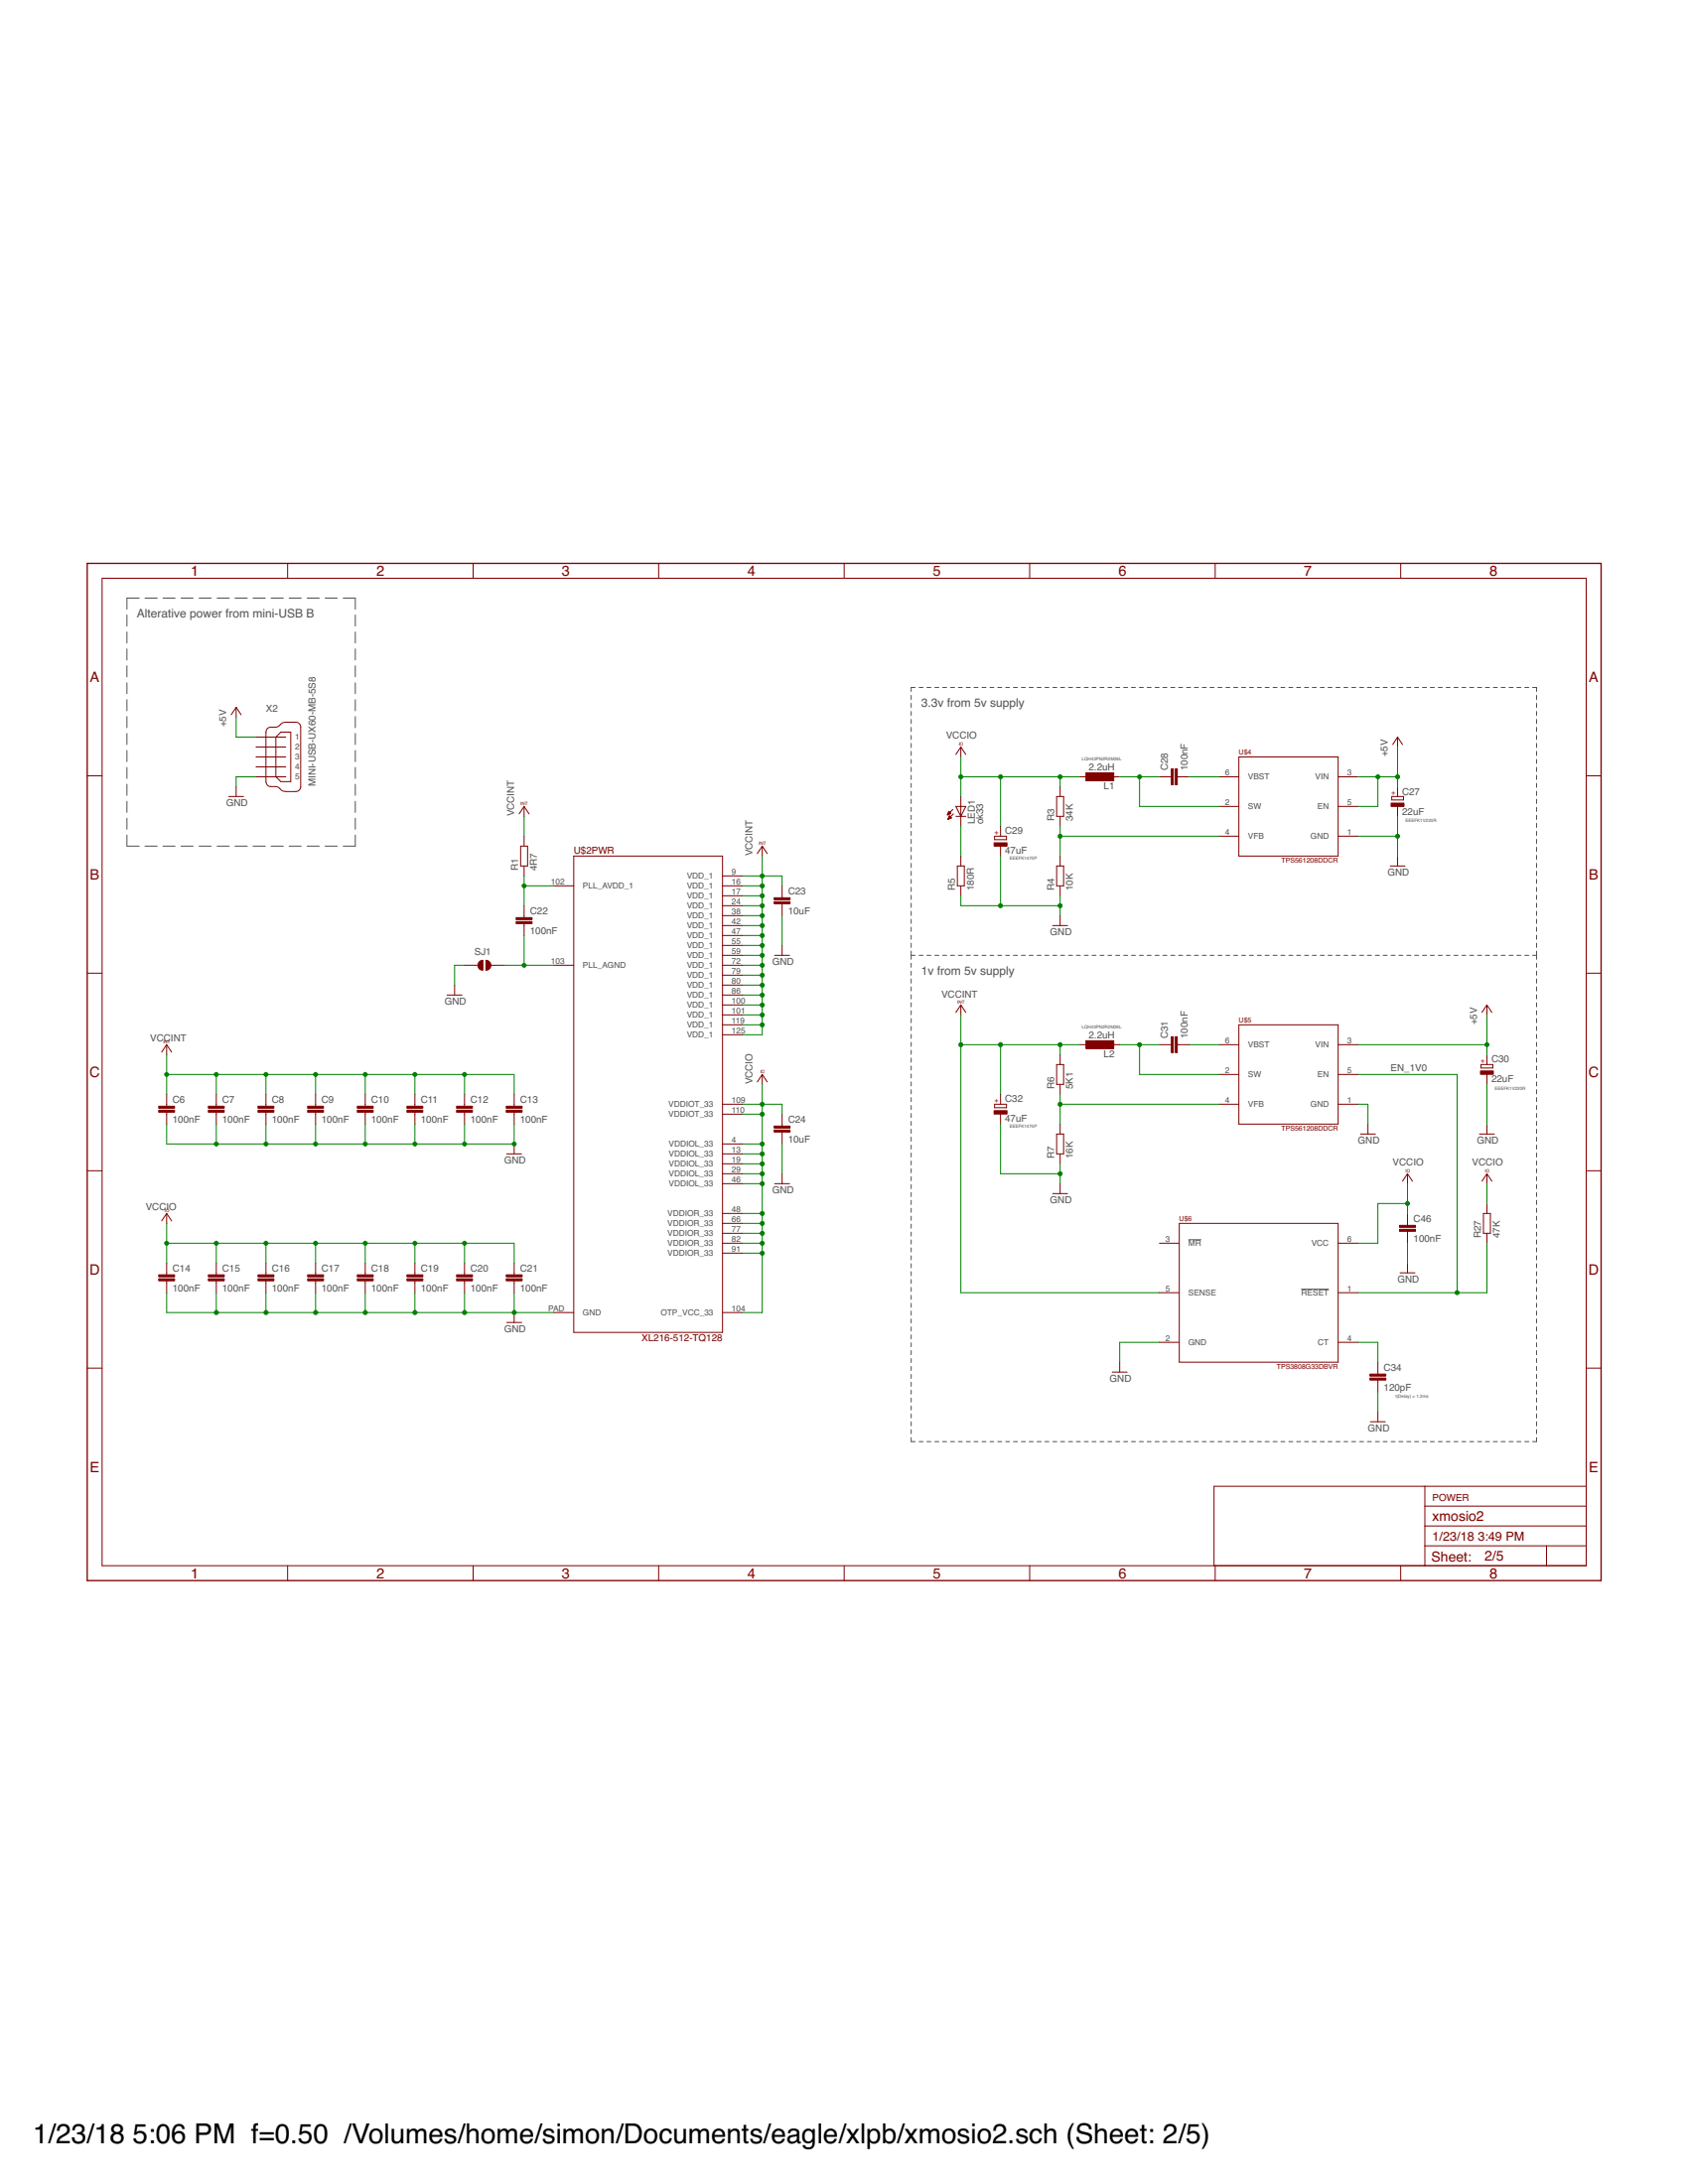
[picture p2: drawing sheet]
<svg xmlns="http://www.w3.org/2000/svg" width="216mm" height="279mm" viewBox="0 0 216 279" stroke-linecap="round" stroke-linejoin="round" font-family="sans-serif">
<g fill="none" stroke="#505050" stroke-width=".13">
<path d="M16.2 78.7v1.4M17.8 76.5h-1.6v1.4M18.5 76.5h1.6M20.8 76.5h1.6M23.2 76.5h1.5M25.5 76.5h1.5M27.8 76.5h1.5M30.1 76.5h1.5M32.4 76.5h1.5M34.7 76.5h1.5M37 76.5h1.5M39.3 76.5h1.5"/>
<path d="M41.6 76.5h1.5M43.9 76.5h1.5v1.4M45.4 78.7v1.4M16.2 80.9v1.4M16.2 83v1.4M16.2 85.2v1.4M16.2 87.4v1.4M16.2 89.5v1.4M16.2 91.7v1.4M16.2 93.8v1.4M16.2 96v1.4M16.2 98.2v1.4"/>
<path d="M45.4 80.9v1.4M45.4 83v1.4M45.4 85.2v1.4M45.4 87.4v1.4M45.4 89.5v1.4M45.4 91.7v1.4M45.4 93.8v1.4M45.4 96v1.4M45.4 98.2v1.4M116.5 89v.5M116.5 90v.5M116.5 91v.5"/>
<path d="M116.5 92v.6M116.5 93v.6M116.5 94.1v.5M116.5 95.1v.5M116.5 96.1v.5M116.5 97.2v.5M116.5 98.2v.5M116.5 99.2v.5M117.1 87.9h-.6v.6M117.6 87.9h.5M118.6 87.9h.5M119.6 87.9h.5"/>
<path d="M120.6 87.9h.5M121.6 87.9h.5M122.6 87.9h.5M123.6 87.9h.5M124.6 87.9h.5M125.6 87.9h.5M126.6 87.9h.5M127.6 87.9h.5M128.6 87.9h.5M129.6 87.9h.5M130.6 87.9h.5M131.6 87.9h.5"/>
<path d="M132.7 87.9h.5M133.6 87.9h.6M134.7 87.9h.5M135.7 87.9h.5M136.7 87.9h.5M137.7 87.9h.5M138.7 87.9h.5M139.7 87.9h.5M140.7 87.9h.5M141.7 87.9h.5M142.7 87.9h.5M143.7 87.9h.5"/>
<path d="M144.7 87.9h.5M145.7 87.9h.5M146.7 87.9h.5M147.7 87.9h.6M148.7 87.9h.5M149.8 87.9h.5M150.7 87.9h.6M151.8 87.9h.5M152.8 87.9h.5M153.8 87.9h.5M154.8 87.9h.5M155.8 87.9h.5"/>
<path d="M156.8 87.9h.5M157.8 87.9h.5M158.8 87.9h.5M159.8 87.9h.5M160.8 87.9h.5M161.8 87.9h.5M162.8 87.9h.5M163.8 87.9h.5M164.8 87.9h.6M165.8 87.9h.5M166.9 87.9h.5M167.9 87.9h.5"/>
<path d="M168.9 87.9h.5M169.9 87.9h.5M170.9 87.9h.5M171.9 87.9h.5M172.9 87.9h.5M173.9 87.9h.5M174.9 87.9h.5M175.9 87.9h.5M176.9 87.9h.5M177.9 87.9h.5M178.9 87.9h.5M179.9 87.9h.5"/>
<path d="M180.9 87.9h.5M181.9 87.9h.6M182.9 87.9h.6M184 87.9h.5M185 87.9h.5M186 87.9h.5M187 87.9h.5M188 87.9h.5M189 87.9h.5M190 87.9h.5M191 87.9h.5M192 87.9h.5"/>
<path d="M193 87.9h.5M194 87.9h.5M195 87.9h.5M196 87.9h.5v.6M196.5 89v.5M196.5 90v.5M196.5 91v.5M196.5 92v.6M196.5 93v.6M196.5 94.1v.5M196.5 95.1v.5M196.5 96.1v.5"/>
<path d="M196.5 97.2v.5M196.5 98.2v.5M196.5 99.2v.5M16.2 106.8v1.4h1.6M16.2 100.3v1.4M16.2 102.5v1.4M16.2 104.7v1.4M18.5 108.2h1.6M20.8 108.2h1.6M23.2 108.2h1.5M25.5 108.2h1.5M27.8 108.2h1.5"/>
<path d="M30.1 108.2h1.5M32.4 108.2h1.5M34.7 108.2h1.5M37 108.2h1.5M39.3 108.2h1.5M41.6 108.2h1.5M45.4 100.3v1.4M45.4 102.5v1.4M45.4 104.7v1.4M45.4 106.8v1.4h-1.5M116.5 100.2v.5M116.5 101.2v.6"/>
<path d="M116.5 102.3v.5M116.5 103.3v.5M116.5 104.3v.5M116.5 105.3v.6M116.5 106.4v.5M116.5 107.4v.5M116.5 108.4v.5M116.5 109.4v.5M116.5 110.4v.6M116.5 111.5v.5M116.5 112.5v.5M116.5 113.5v.5"/>
<path d="M116.5 114.5v.6M116.5 115.5v.6M116.5 116.6v.5M116.5 117.6v.5M116.5 118.6v.5M116.5 119.7v.5M196.5 100.2v.5M196.5 101.2v.6M196.5 102.3v.5M196.5 103.3v.5M196.5 104.3v.5M196.5 105.3v.6"/>
<path d="M196.5 106.4v.5M196.5 107.4v.5M196.5 108.4v.5M196.5 109.4v.5M196.5 110.4v.6M196.5 111.5v.5M196.5 112.5v.5M196.5 113.5v.5M196.5 114.5v.6M196.5 115.5v.6M196.5 116.6v.5M196.5 117.6v.5"/>
<path d="M196.5 118.6v.5M196.5 119.7v.5M116.5 120.7v.5M116.5 121.7v1M116.5 123.2v.5M116.5 124.2v.6M116.5 125.2v.6M116.5 126.3v.5M116.5 127.3v.5M116.5 128.3v.5M116.5 129.3v.5M116.5 130.3v.5"/>
<path d="M116.5 131.3v.5M116.5 132.3v.5M116.5 133.3v.6M116.5 134.4v.5M116.5 135.4v.5M116.5 136.4v.5M116.5 137.4v.5M116.5 138.4v.5M116.5 139.4v.5M116.5 122.2h.6M117.6 122.2h.5M118.6 122.2h.5"/>
<path d="M119.6 122.2h.5M120.6 122.2h.5M121.6 122.2h.5M122.6 122.2h.5M123.6 122.2h.5M124.6 122.2h.5M125.6 122.2h.5M126.6 122.2h.5M127.6 122.2h.5M128.6 122.2h.5M129.6 122.2h.5M130.6 122.2h.5"/>
<path d="M131.6 122.2h.5M132.7 122.2h.5M133.6 122.2h.6M134.7 122.2h.5M135.7 122.2h.5M136.7 122.2h.5M137.7 122.2h.5M138.7 122.2h.5M139.7 122.2h.5M140.7 122.2h.5M141.7 122.2h.5M142.7 122.2h.5"/>
<path d="M143.7 122.2h.5M144.7 122.2h.5M145.7 122.2h.5M146.7 122.2h.5M147.7 122.2h.6M148.7 122.2h.5M149.8 122.2h.5M150.7 122.2h.6M151.8 122.2h.5M152.8 122.2h.5M153.8 122.2h.5M154.8 122.2h.5"/>
<path d="M155.8 122.2h.5M156.8 122.2h.5M157.8 122.2h.5M158.8 122.2h.5M159.8 122.2h.5M160.8 122.2h.5M161.8 122.2h.5M162.8 122.2h.5M163.8 122.2h.5M164.8 122.2h.6M165.8 122.2h.5M166.9 122.2h.5"/>
<path d="M167.9 122.2h.5M168.9 122.2h.5M169.9 122.2h.5M170.9 122.2h.5M171.9 122.2h.5M172.9 122.2h.5M173.9 122.2h.5M174.9 122.2h.5M175.9 122.2h.5M176.9 122.2h.5M177.9 122.2h.5M178.9 122.2h.5"/>
<path d="M179.9 122.2h.5M180.9 122.2h.5M181.9 122.2h.6M182.9 122.2h.6M184 122.2h.5M185 122.2h.5M186 122.2h.5M187 122.2h.5M188 122.2h.5M189 122.2h.5M190 122.2h.5M191 122.2h.5"/>
<path d="M192 122.2h.5M193 122.2h.5M194 122.2h.5M195 122.2h.5M196 122.2h.5M196.5 120.7v.5M196.5 121.7v1M196.5 123.2v.5M196.5 124.2v.6M196.5 125.2v.6M196.5 126.3v.5M196.5 127.3v.5"/>
<path d="M196.5 128.3v.5M196.5 129.3v.5M196.5 130.3v.5M196.5 131.3v.5M196.5 132.3v.5M196.5 133.3v.6M196.5 134.4v.5M196.5 135.4v.5M196.5 136.4v.5M196.5 137.4v.5M196.5 138.4v.5M196.5 139.4v.5"/>
<path d="M116.5 140.4v.5M116.5 141.4v.5M116.5 142.5v.5M116.5 143.5v.5M116.5 144.5v.5M116.5 145.5v.5M116.5 146.5v.5M116.5 147.5v.5M116.5 148.5v.5M116.5 149.5v.5M116.5 150.5v.5M116.5 151.6v.5"/>
<path d="M116.5 152.6v.5M116.5 153.6v.5M116.5 154.6v.5M116.5 155.6v.5M116.5 156.6v.5M116.5 157.6v.5M116.5 158.6v.6M116.5 159.6v.5M152 158.6h1.6M196.5 140.4v.5M196.5 141.4v.5M196.5 142.5v.5"/>
<path d="M196.5 143.5v.5M196.5 144.5v.5M196.5 145.5v.5M196.5 146.5v.5M196.5 147.5v.5M196.5 148.5v.5M196.5 149.5v.5M196.5 150.5v.5M196.5 151.6v.5M196.5 152.6v.5M196.5 153.6v.5M196.5 154.6v.5"/>
<path d="M196.5 155.6v.5M196.5 156.6v.5M196.5 157.6v.5M196.5 158.6v.6M196.5 159.6v.5M116.5 160.7v.5M116.5 161.7v.5M116.5 162.7v.5M116.5 163.7v.5M116.5 164.7v.5M116.5 165.7v.5M116.5 166.7v.5"/>
<path d="M116.5 167.7v.6M116.5 168.7v.5M116.5 169.8v.5M116.5 170.8v.5M116.5 171.8v.5M116.5 172.8v.5M116.5 173.8v.5M116.5 174.8v.5M116.5 175.8v.5M116.5 176.8v.6M116.5 177.8v.6M116.5 178.9v.5"/>
<path d="M116.5 179.9v.5M166.4 164.9h3.6M196.5 160.7v.5M196.5 161.7v.5M196.5 162.7v.5M196.5 163.7v.5M196.5 164.7v.5M196.5 165.7v.5M196.5 166.7v.5M196.5 167.7v.6M196.5 168.7v.5M196.5 169.8v.5"/>
<path d="M196.5 170.8v.5M196.5 171.8v.5M196.5 172.8v.5M196.5 173.8v.5M196.5 174.8v.5M196.5 175.8v.5M196.5 176.8v.6M196.5 177.8v.6M196.5 178.9v.5M196.5 179.9v.5M116.5 180.9v.5M116.5 181.9v.5"/>
<path d="M116.5 182.9v.5M116.5 183.9v.5h.6M117.6 184.4h.5M118.6 184.4h.5M119.6 184.4h.5M120.6 184.4h.5M121.6 184.4h.5M122.6 184.4h.5M123.6 184.4h.5M124.6 184.4h.5M125.6 184.4h.5M126.6 184.4h.5"/>
<path d="M127.6 184.4h.5M128.6 184.4h.5M129.6 184.4h.5M130.6 184.4h.5M131.6 184.4h.5M132.7 184.4h.5M133.6 184.4h.6M134.7 184.4h.5M135.7 184.4h.5M136.7 184.4h.5M137.7 184.4h.5M138.7 184.4h.5"/>
<path d="M139.7 184.4h.5M140.7 184.4h.5M141.7 184.4h.5M142.7 184.4h.5M143.7 184.4h.5M144.7 184.4h.5M145.7 184.4h.5M146.7 184.4h.5M147.7 184.4h.6M148.7 184.4h.5M149.8 184.4h.5M150.7 184.4h.6"/>
<path d="M151.8 184.4h.5M152.8 184.4h.5M153.8 184.4h.5M154.8 184.4h.5M155.8 184.4h.5M156.8 184.4h.5M157.8 184.4h.5M158.8 184.4h.5M159.8 184.4h.5M160.8 184.4h.5M161.8 184.4h.5M162.8 184.4h.5"/>
<path d="M163.8 184.4h.5M164.8 184.4h.6M165.8 184.4h.5M166.9 184.4h.5M167.9 184.4h.5M168.9 184.4h.5M169.9 184.4h.5M170.9 184.4h.5M171.9 184.4h.5M172.9 184.4h.5M173.9 184.4h.5M174.9 184.4h.5"/>
<path d="M175.9 184.4h.5M176.9 184.4h.5M177.9 184.4h.5M178.9 184.4h.5M179.9 184.4h.5M180.9 184.4h.5M181.9 184.4h.6M182.9 184.4h.6M184 184.4h.5M185 184.4h.5M186 184.4h.5M187 184.4h.5"/>
<path d="M188 184.4h.5M189 184.4h.5M190 184.4h.5M191 184.4h.5M192 184.4h.5M193 184.4h.5M194 184.4h.5M195 184.4h.5M196.5 180.9v.5M196.5 181.9v.5M196.5 182.9v.5M196.5 183.9v.5h-.5"/>
</g>
<g fill="none" stroke="#800000" stroke-width=".13">
<path d="M13.1 74h189.8v126.3h-189.8zM36.8 72.1v1.9M60.5 72.1v1.9M84.2 72.1v1.9M108 72.1v1.9M131.7 72.1v1.9M155.4 72.1v1.9M179.2 72.1v1.9M11.2 99.3h1.9M30.2 90.5v1.3M30.2 90.5l.6 .9M30.2 90.5l-.6 .9"/>
<path d="M32.7 99.4h3.9M32.7 96.8h3.9M32.7 94.3h3.9M32.7 95.6h3.9M32.7 98.1h3.9M34.3 93.1l.3-.1a1.42 1.42 0 0 0 1.5-.5l1.7-.1a.6 .6 0 0 1 .7 .6v7.6a.63 .63 0 0 1-.7 .7h-1.2a1.78 1.78 0 0 1-1.1-.6l-.9-.1a.6 .6 0 0 1-.6-.6v-6.3zM35.9 93.7h1.3v6.3h-1.3l-.6-.6v-5.1zM122.9 95.6v1.2M122.9 95.6l.6 .9M122.9 95.6l-.6 .9M138.1 99.4h1.3M141.9 99.4h1.3"/>
<path d="M148.3 99.4h1.5M150.6 99.4h1.5M155.9 99.4h2.6M158.5 96.8h12.7v12.7h-12.7zM171.2 99.4h2.5M178.8 94.3v1.3M178.8 94.3l.6 .9M178.8 94.3l-.7 .9M202.9 99.3h1.9M29.3 101.9h1.9M30.2 100.6v1.3M66.6 108.2h.9v2.6h-.9z"/>
<path d="M67 103.2v1.2M67 107v1.2M67 110.8v1.3M67 115.9v1.5M67 118.2v1.5M67 103.2l.7 .9M67 103.2l-.6 .9M70.8 113.3h2.6M73.4 109.5h19v61h-19zM92.4 112.1h2.6M92.4 113.3h2.6M92.4 114.6h2.6"/>
<path d="M92.4 115.9h2.6M92.4 117.1h2.6M92.4 118.4h2.6M92.4 119.7h2.6M97.5 108.2v1.3M97.5 108.2l.6 1M97.5 108.2l-.6 1M100 113.3v1.6M100 115.6v1.5M121.2 104.2h.1M121.2 104.1h.3M121.2 104.1h.4"/>
<path d="M121.3 104.1h.3M121.3 104.8h.1M121.3 104h.3M121.3 104.7h.2M121.3 104h.2M121.3 104.7h.3M121.3 103.9h.2M121.3 104.6h.4M121.3 103.9h.1M121.3 104.6h.3M121.4 103.8l.2 .3-.4 .1zM121.4 103.8h.1"/>
<path d="M121.4 104.5h.2M121.4 104.5h.1M121.4 104.4h.1M121.7 104.6l-.3-.2-.2 .4M121.7 104.6l-.5 .2M121.9 103.5l-.7 .7M121.9 104.1l-.7 .7M122.3 103.2h1.2l-.6 1.2zM122.3 104.4h1.2M122.4 110.8h.9v2.5h-.9zM122.9 101.9v3.8M122.9 109.5v1.3"/>
<path d="M122.9 113.3v1.3M127.2 107h1.5v.4h-1.5zM128 105.7v1.3M128 108.2v1.3M134.6 118.4h1.9M135.1 110.8h.9v2.5h-.9zM135.1 101.9h.9v2.5h-.9zM135.6 100.6v1.3M135.6 104.4v1.3M135.6 109.5v1.3M135.6 113.3v1.3M135.6 117.1v1.3"/>
<path d="M155.9 107h2.6M155.9 103.2h2.6M171.2 107h2.5M171.2 103.2h2.5M177.8 110.8h1.9M178 101.9h1.5v.4h-1.5zM178.8 100.6v1.3M178.8 103.2v1.2M178.8 109.5v1.3M11.2 124.5h1.9M21.3 133.6l.6 1M21.3 133.6l-.6 1"/>
<path d="M21.3 133.6v1.3M21.3 140v1.5M27.7 140v1.5M34 140v1.5M40.4 140v1.5M46.7 140v1.5M53.1 140v1.5M57.2 127.3h1.9M58.1 126v1.3M59.4 123.5h1.7M59.4 140v1.5M62.8 123.5h1.7"/>
<path d="M65.8 140v1.5M70.8 123.5h2.6M92.4 120.9h2.6M92.4 122.2h2.6M92.4 123.5h2.6M92.4 124.8h2.6M92.4 126h2.6M92.4 127.3h2.6M92.4 128.6h2.6M92.4 129.8h2.6M92.4 131.1h2.6M92.4 132.4h2.6"/>
<path d="M97.5 137.5l.6 .9M97.5 137.5l-.6 .9M97.5 137.5v1.2M99.1 122.2h1.9M100 120.9v1.3M122.9 128.6v1.2M122.9 128.6l.6 .9M122.9 128.6l-.6 .9M128 140v1.3M135.1 136.2h.9v2.5h-.9zM135.6 134.9v1.3M135.6 138.7v1.3"/>
<path d="M138.1 133.6h1.3M141.9 133.6h1.3M148.3 133.6h1.5M150.6 133.6h1.5M155.9 137.5h2.6M155.9 133.6h2.6M158.5 131.1h12.7v12.7h-12.7zM171.2 137.5h2.5M171.2 133.6h2.5M189.4 136.2h1.5v.4h-1.5zM190.2 128.6v1.2M190.2 134.9v1.3"/>
<path d="M190.2 137.5v1.2M190.2 128.6l.6 .9M190.2 128.6l-.7 .9M202.9 124.5h1.9M11.2 149.8h1.9M21.3 142.3v1.5M21.3 155.2v1.3M21.3 155.2l.6 1M21.3 155.2l-.6 1M27.7 142.3v1.5M34 142.3v1.5M40.4 142.3v1.5"/>
<path d="M46.7 142.3v1.5M53.1 142.3v1.5M59.4 142.3v1.5M64.8 147.6h1.9M65.8 142.3v1.5M65.8 146.3v1.3M92.4 147.6h2.6M92.4 146.3h2.6M92.4 148.9h2.6M92.4 150.2h2.6M92.4 151.4h2.6M92.4 155.2h2.6"/>
<path d="M92.4 156.5h2.6M92.4 157.8h2.6M92.4 159h2.6M92.4 141.3h2.6M92.4 142.5h2.6M99.1 151.4h1.9M100 142.5v1.6M100 144.8v1.5M100 150.2v1.2M127.2 141.3h1.5v.4h-1.5zM128 142.5v1.3M134.6 152.7h1.9"/>
<path d="M135.1 145.1h.9v2.5h-.9zM135.6 143.8v1.3M135.6 147.6v1.3M135.6 151.4v1.3M148.3 159h2.5M150.8 156.5h20.4v17.8h-20.4zM155.9 141.3h2.6M171.2 159h2.5M171.2 141.3h2.5M174 145.1h1.9M175 143.8v1.3M180 150.2v1.2"/>
<path d="M180 155.2v1.6M180 157.5v1.5M180 150.2l.7 .9M180 150.2l-.6 .9M189.2 145.1h1.9M189.7 155.2h.9v2.6h-.9zM190.2 143.8v1.3M190.2 150.2v1.2M190.2 154v1.2M190.2 157.8v1.2M190.2 150.2l.6 .9M190.2 150.2l-.7 .9"/>
<path d="M202.9 149.8h1.9M11.2 175h1.9M21.3 161.6v1.5M21.3 163.9v1.5M27.7 161.6v1.5M27.7 163.9v1.5M34 161.6v1.5M34 163.9v1.5M40.4 161.6v1.5M40.4 163.9v1.5M46.7 161.6v1.5M46.7 163.9v1.5"/>
<path d="M53.1 161.6v1.5M53.1 163.9v1.5M59.4 161.6v1.5M59.4 163.9v1.5M64.8 169.2h1.9M65.8 161.6v1.5M65.8 163.9v1.5M65.8 167.9v1.3M70.8 167.9h2.6M92.4 160.3h2.6M92.4 167.9h2.6M142.3 175.5h1.9"/>
<path d="M143.2 174.3v1.2M148.3 165.4h2.5M148.3 171.7h2.5M171.2 165.4h2.5M171.2 171.7h2.5M176.2 174.3v1.5M176.2 176.6v1.5M179.1 162.8h1.9M180 161.6v1.2M202.9 175h1.9M175.3 181.9h1.9M176.2 180.6v1.3"/>
<path d="M182.2 197.8h20.7M182.2 190.1v10.2M182.2 195.2h20.7M182.2 192.7h20.7M197.8 197.8v2.5M202.9 190.1h-47.6v10.2M36.8 200.3v1.9M60.5 200.3v1.9M84.2 200.3v1.9M108 200.3v1.9M131.7 200.3v1.9M155.4 200.3v1.9"/>
<path d="M179.2 200.3v1.9"/>
</g>
<g fill="#800000" stroke="#800000" stroke-width=".13">
<path d="M20.3 142h2v.3h-2z"/>
<path d="M20.3 141.5h2v.3h-2z"/>
<path d="M26.6 142h2.1v.3h-2.1z"/>
<path d="M26.6 141.5h2.1v.3h-2.1z"/>
<path d="M33 142h2v.3h-2z"/>
<path d="M33 141.5h2v.3h-2z"/>
<path d="M39.3 142h2.1v.3h-2.1z"/>
<path d="M39.3 141.5h2.1v.3h-2.1z"/>
<path d="M45.7 142h2v.3h-2z"/>
<path d="M45.7 141.5h2v.3h-2z"/>
<path d="M52 142h2.1v.3h-2.1z"/>
<path d="M52 141.5h2.1v.3h-2.1z"/>
<path d="M58.4 142h2v.3h-2z"/>
<path d="M58.4 141.5h2v.3h-2z"/>
<path d="M64.7 142h2.1v.3h-2.1z"/>
<path d="M64.7 141.5h2.1v.3h-2.1z"/>
<path d="M20.3 163.6h2v.3h-2z"/>
<path d="M20.3 163.1h2v.2h-2z"/>
<path d="M26.6 163.6h2.1v.3h-2.1z"/>
<path d="M26.6 163.1h2.1v.2h-2.1z"/>
<path d="M33 163.6h2v.3h-2z"/>
<path d="M33 163.1h2v.2h-2z"/>
<path d="M39.3 163.6h2.1v.3h-2.1z"/>
<path d="M39.3 163.1h2.1v.2h-2.1z"/>
<path d="M45.7 163.6h2v.3h-2z"/>
<path d="M45.7 163.1h2v.2h-2z"/>
<path d="M52 163.6h2.1v.3h-2.1z"/>
<path d="M52 163.1h2.1v.2h-2.1z"/>
<path d="M58.4 163.6h2v.3h-2z"/>
<path d="M58.4 163.1h2v.2h-2z"/>
<path d="M64.7 163.6h2.1v.3h-2.1z"/>
<path d="M64.7 163.1h2.1v.2h-2.1z"/>
<path d="M66 117.9h2.1v.3h-2.1z"/>
<path d="M66 117.4h2.1v.2h-2.1z"/>
<path d="M99 115.4h2v.2h-2z"/>
<path d="M99 114.9h2v.2h-2z"/>
<path d="M99 144.6h2v.2h-2z"/>
<path d="M99 144.1h2v.2h-2z"/>
<path d="M177.9 102.7h1.7v.5h-1.7z"/>
<path d="M138.9 98.9h3.6v1h-3.6z"/>
<path d="M150.3 98.4h.3v2h-.3z"/>
<path d="M149.8 98.4h.3v2h-.3z"/>
<path d="M127.1 107.8h1.7v.4h-1.7z"/>
<path d="M189.4 137h1.6v.4h-1.6z"/>
<path d="M138.9 133.1h3.6v1.1h-3.6z"/>
<path d="M150.3 132.6h.3v2.1h-.3z"/>
<path d="M149.8 132.6h.3v2.1h-.3z"/>
<path d="M127.1 142.1h1.7v.4h-1.7z"/>
<path d="M175.2 176.3h2v.3h-2z"/>
<path d="M175.2 175.8h2v.2h-2z"/>
<path d="M179 157.3h2v.2h-2z"/>
<path d="M179 156.8h2v.2h-2z"/>
</g>
<g fill="#800000" stroke="#800000" stroke-width=".13">
<path d="M62.1 122.9a.64 .64 0 0 1 .7 .6 .64 .64 0 0 1-.7 .6z" fill-rule="evenodd"/>
<path d="M61.3 123l.5-.1v1.2a.64 .64 0 0 1-.6-.4 .64 .64 0 0 1 .1-.7z" fill-rule="evenodd"/>
</g>
<path d="M11.2 72.1h193.6v130.1h-193.6z" fill="none" stroke="#800000" stroke-width=".17"/>
<g fill="none" stroke="#008000" stroke-width=".13">
<path d="M30.2 91.8v2.5h2.5M32.7 99.4h-2.5v1.2M122.9 96.8v5.1M122.9 99.4h15.2M128 99.4v6.3M135.6 99.4v1.2M143.2 99.4h5.1M145.8 99.4v3.8h10.1M152.1 99.4h3.8M173.7 99.4h5.1M176.2 99.4v3.8h-2.5M178.8 95.6v5"/>
<path d="M67 104.4v2.6M67 112.1v3.8M67 119.7v3.8M67 113.3h3.8M95 112.1h5v1.2M95 115.9h2.5M95 113.3h2.5M95 114.6h2.5M95 117.1h2.5M95 118.4h2.5M95 119.7h2.5M97.5 109.5v22.9h-2.5"/>
<path d="M100 117.1v3.8M122.9 114.6v1.3h12.7M122.9 105.7v3.8M128 109.5v6.4M135.6 107h20.3M135.6 105.7v3.8M135.6 114.6v2.5M173.7 107h5.1M178.8 104.4v5.1M21.3 137.5h44.5v2.5M21.3 134.9v5.1M27.7 137.5v2.5"/>
<path d="M34 137.5v2.5M40.4 137.5v2.5M46.7 137.5v2.5M53.1 137.5v2.5M59.4 137.5v2.5M59.4 123.5h-1.3v2.5M64.5 123.5h6.3M95 123.5h2.5M95 120.9h2.5M95 122.2h2.5M95 124.8h2.5M95 126h2.5"/>
<path d="M95 127.3h2.5M95 128.6h2.5M95 129.8h2.5M95 131.1h2.5M97.5 138.7v29.2h-2.5M122.9 129.8v35.6h25.4M122.9 133.6h15.2M128 133.6v6.4M135.6 133.6v1.3M135.6 140v3.8M143.2 133.6h5.1M145.8 133.6v3.9h10.1"/>
<path d="M152.1 133.6h3.8M173.7 137.5h12.7v27.9M173.7 133.6h16.5M190.2 129.8v5.1M190.2 138.7v5.1M21.3 143.8v2.5h44.5v-2.5M21.3 159h44.5v2.6M21.3 156.5v5.1M27.7 143.8v2.5M27.7 159v2.6M34 143.8v2.5M34 159v2.6"/>
<path d="M40.4 143.8v2.5M40.4 159v2.6M46.7 143.8v2.5M46.7 159v2.6M53.1 143.8v2.5M53.1 159v2.6M59.4 143.8v2.5M59.4 159v2.6M95 146.3h2.5M95 141.3h5v1.2M95 150.2h2.5M95 159h2.5"/>
<path d="M95 142.5h2.5M95 147.6h2.5M95 148.9h2.5M95 151.4h2.5M95 155.2h2.5M95 156.5h2.5M95 157.8h2.5M100 146.3v3.9M128 143.8v6.4h7.6M135.6 148.9v2.5M135.6 141.3h20.3M173.7 141.3h1.3v2.5"/>
<path d="M180 154h-3.8v5h-2.5M180 151.4v3.8M180 159v2.6M190.2 151.4v2.6M190.2 159v6.4h-16.5M21.3 165.4v2.5h49.5M27.7 165.4v2.5M34 165.4v2.5M40.4 165.4v2.5M46.7 165.4v2.5M53.1 165.4v2.5M59.4 165.4v2.5"/>
<path d="M65.8 165.4v2.5M95 160.3h2.5M148.3 171.7h-5.1v2.6M173.7 171.7h2.5v2.6M176.2 178.1v2.5"/>
</g>
<g fill="#008000" stroke="#008000" stroke-width=".13">
<circle cx="59.4" cy="146.3" r=".25"/>
<circle cx="53.1" cy="146.3" r=".25"/>
<circle cx="46.7" cy="146.3" r=".25"/>
<circle cx="40.4" cy="146.3" r=".25"/>
<circle cx="34" cy="146.3" r=".25"/>
<circle cx="27.7" cy="146.3" r=".25"/>
<circle cx="65.8" cy="146.3" r=".25"/>
<circle cx="59.4" cy="167.9" r=".25"/>
<circle cx="53.1" cy="167.9" r=".25"/>
<circle cx="46.7" cy="167.9" r=".25"/>
<circle cx="40.4" cy="167.9" r=".25"/>
<circle cx="34" cy="167.9" r=".25"/>
<circle cx="27.7" cy="167.9" r=".25"/>
<circle cx="65.8" cy="167.9" r=".25"/>
<circle cx="178.8" cy="107" r=".25"/>
<circle cx="135.6" cy="115.9" r=".25"/>
<circle cx="128" cy="115.9" r=".25"/>
<circle cx="135.6" cy="150.2" r=".25"/>
<circle cx="59.4" cy="137.5" r=".25"/>
<circle cx="53.1" cy="137.5" r=".25"/>
<circle cx="46.7" cy="137.5" r=".25"/>
<circle cx="40.4" cy="137.5" r=".25"/>
<circle cx="34" cy="137.5" r=".25"/>
<circle cx="27.7" cy="137.5" r=".25"/>
<circle cx="21.3" cy="137.5" r=".25"/>
<circle cx="97.5" cy="112.1" r=".25"/>
<circle cx="97.5" cy="113.3" r=".25"/>
<circle cx="97.5" cy="114.6" r=".25"/>
<circle cx="97.5" cy="115.9" r=".25"/>
<circle cx="97.5" cy="117.1" r=".25"/>
<circle cx="97.5" cy="118.4" r=".25"/>
<circle cx="97.5" cy="119.7" r=".25"/>
<circle cx="97.5" cy="120.9" r=".25"/>
<circle cx="97.5" cy="122.2" r=".25"/>
<circle cx="97.5" cy="123.5" r=".25"/>
<circle cx="97.5" cy="124.8" r=".25"/>
<circle cx="97.5" cy="126" r=".25"/>
<circle cx="97.5" cy="127.3" r=".25"/>
<circle cx="97.5" cy="128.6" r=".25"/>
<circle cx="97.5" cy="129.8" r=".25"/>
<circle cx="97.5" cy="131.1" r=".25"/>
<circle cx="135.6" cy="133.6" r=".25"/>
<circle cx="128" cy="133.6" r=".25"/>
<circle cx="122.9" cy="133.6" r=".25"/>
<circle cx="59.4" cy="159" r=".25"/>
<circle cx="53.1" cy="159" r=".25"/>
<circle cx="46.7" cy="159" r=".25"/>
<circle cx="40.4" cy="159" r=".25"/>
<circle cx="34" cy="159" r=".25"/>
<circle cx="27.7" cy="159" r=".25"/>
<circle cx="21.3" cy="159" r=".25"/>
<circle cx="97.5" cy="141.3" r=".25"/>
<circle cx="97.5" cy="142.5" r=".25"/>
<circle cx="97.5" cy="146.3" r=".25"/>
<circle cx="97.5" cy="147.6" r=".25"/>
<circle cx="97.5" cy="148.9" r=".25"/>
<circle cx="97.5" cy="150.2" r=".25"/>
<circle cx="97.5" cy="151.4" r=".25"/>
<circle cx="97.5" cy="155.2" r=".25"/>
<circle cx="97.5" cy="156.5" r=".25"/>
<circle cx="97.5" cy="157.8" r=".25"/>
<circle cx="97.5" cy="159" r=".25"/>
<circle cx="97.5" cy="160.3" r=".25"/>
<circle cx="135.6" cy="99.4" r=".25"/>
<circle cx="128" cy="99.4" r=".25"/>
<circle cx="122.9" cy="99.4" r=".25"/>
<circle cx="180" cy="154" r=".25"/>
<circle cx="67" cy="113.3" r=".25"/>
<circle cx="67" cy="123.5" r=".25"/>
<circle cx="176.2" cy="99.4" r=".25"/>
<circle cx="178.8" cy="99.4" r=".25"/>
<circle cx="190.2" cy="133.6" r=".25"/>
<circle cx="145.8" cy="99.4" r=".25"/>
<circle cx="135.6" cy="107" r=".25"/>
<circle cx="145.8" cy="133.6" r=".25"/>
<circle cx="135.6" cy="141.3" r=".25"/>
<circle cx="186.4" cy="165.4" r=".25"/>
</g>
<g font-size="3.5">
<text x="4.2" y="274.2">1/23/18</text>
<text x="17" y="274.2">5:06 PM f=0.50 /Volumes/home/simon/Documents/eagle/xlpb/xmosio2.sch (Sheet: 2/5)</text>
</g>
<g font-size="1.8" fill="#800000">
<text x="24.4" y="73.7">1</text>
<text x="48.1" y="73.7">2</text>
<text x="71.9" y="73.7">3</text>
<text x="95.6" y="73.7">4</text>
<text x="119.3" y="73.7">5</text>
<text x="143.1" y="73.7">6</text>
<text x="166.8" y="73.7">7</text>
<text x="190.5" y="73.7">8</text>
<text x="11.5" y="87.3">A</text>
<text x="203.2" y="87.3">A</text>
<text x="11.5" y="112.5">B</text>
<text x="203.2" y="112.5">B</text>
<text x="11.5" y="137.8">C</text>
<text x="203.2" y="137.8">C</text>
<text x="11.5" y="163.1">D</text>
<text x="203.2" y="163.1">D</text>
<text x="11.5" y="188.3">E</text>
<text x="203.2" y="188.3">E</text>
<text x="183.2" y="194.6">xmosio2</text>
<text x="24.4" y="201.9">1</text>
<text x="48.1" y="201.9">2</text>
<text x="71.9" y="201.9">3</text>
<text x="95.6" y="201.9">4</text>
<text x="119.3" y="201.9">5</text>
<text x="143.1" y="201.9">6</text>
<text x="166.8" y="201.9">7</text>
<text x="183.1" y="199.7">Sheet:</text>
<text x="189.9" y="199.7">2/5</text>
<text x="190.5" y="201.9">8</text>
</g>
<g font-size="1.6" fill="#800000">
<text x="183.2" y="197.1">1/23/18</text>
<text x="189" y="197.1">3:49 PM</text>
</g>
<g font-size="1.5" fill="#505050">
<text x="17.5" y="79.1">Alterative power from mini-USB B</text>
<text x="117.8" y="90.5">3.3v from 5v supply</text>
<text x="117.8" y="124.8">1v from 5v supply</text>
</g>
<g font-size="1.2" fill="#505050">
<text x="28.9" y="93" transform="rotate(-90 28.9 93)">+5V</text>
<text x="34" y="91.1">X2</text>
<text x="121" y="94.5">VCCIO</text>
<text x="40.4" y="100.6" transform="rotate(-90 40.4 100.6)">MINI-USB-UX60-MB-5S8</text>
<text x="139.3" y="98.6">2.2uH</text>
<text x="141.2" y="101">L1</text>
<text x="149.4" y="98.6" transform="rotate(-90 149.4 98.6)">C28</text>
<text x="151.9" y="98.6" transform="rotate(-90 151.9 98.6)">100nF</text>
<text x="177.5" y="96.8" transform="rotate(-90 177.5 96.8)">+5V</text>
<text x="179.3" y="101.7">C27</text>
<text x="28.9" y="103.2">GND</text>
<text x="65.8" y="104.4" transform="rotate(-90 65.8 104.4)">VCCINT</text>
<text x="124.7" y="105.5" transform="rotate(-90 124.7 105.5)">LED1</text>
<text x="125.8" y="105.5" transform="rotate(-90 125.8 105.5)">ok33</text>
<text x="128.5" y="106.7">C29</text>
<text x="134.8" y="105.1" transform="rotate(-90 134.8 105.1)">R3</text>
<text x="137.2" y="105.1" transform="rotate(-90 137.2 105.1)">34K</text>
<text x="179.3" y="104.2">22uF</text>
<text x="66.3" y="111.4" transform="rotate(-90 66.3 111.4)">R1</text>
<text x="68.7" y="111.4" transform="rotate(-90 68.7 111.4)">4R7</text>
<text x="96.2" y="109.5" transform="rotate(-90 96.2 109.5)">VCCINT</text>
<text x="122.1" y="114" transform="rotate(-90 122.1 114)">R5</text>
<text x="124.5" y="114" transform="rotate(-90 124.5 114)">180R</text>
<text x="128.5" y="109.3">47uF</text>
<text x="134.8" y="114" transform="rotate(-90 134.8 114)">R4</text>
<text x="137.2" y="114" transform="rotate(-90 137.2 114)">10K</text>
<text x="177.5" y="112.1">GND</text>
<text x="67.8" y="119.5">100nF</text>
<text x="67.8" y="117">C22</text>
<text x="100.8" y="117">10uF</text>
<text x="100.8" y="114.4">C23</text>
<text x="134.3" y="119.7">GND</text>
<text x="60.7" y="122.2">SJ1</text>
<text x="98.8" y="123.5">GND</text>
<text x="56.9" y="128.6">GND</text>
<text x="120.4" y="127.7">VCCINT</text>
<text x="188.9" y="131.1" transform="rotate(-90 188.9 131.1)">+5V</text>
<text x="19.2" y="133.3">VCCINT</text>
<text x="139.3" y="132.9">2.2uH</text>
<text x="141.2" y="135.3">L2</text>
<text x="149.4" y="132.9" transform="rotate(-90 149.4 132.9)">C31</text>
<text x="151.9" y="132.9" transform="rotate(-90 151.9 132.9)">100nF</text>
<text x="177.9" y="137.1">EN_1V0</text>
<text x="190.8" y="135.9">C30</text>
<text x="22.1" y="143.6">100nF</text>
<text x="22.1" y="141.1">C6</text>
<text x="28.4" y="143.6">100nF</text>
<text x="28.4" y="141.1">C7</text>
<text x="34.8" y="143.6">100nF</text>
<text x="34.8" y="141.1">C8</text>
<text x="41.1" y="143.6">100nF</text>
<text x="41.1" y="141.1">C9</text>
<text x="47.5" y="143.6">100nF</text>
<text x="47.5" y="141.1">C10</text>
<text x="53.8" y="143.6">100nF</text>
<text x="53.8" y="141.1">C11</text>
<text x="60.2" y="143.6">100nF</text>
<text x="60.2" y="141.1">C12</text>
<text x="66.5" y="143.6">100nF</text>
<text x="66.5" y="141.1">C13</text>
<text x="96.2" y="138.7" transform="rotate(-90 96.2 138.7)">VCCIO</text>
<text x="100.8" y="143.6">C24</text>
<text x="128.5" y="143.6">47uF</text>
<text x="128.5" y="141">C32</text>
<text x="134.8" y="139.4" transform="rotate(-90 134.8 139.4)">R6</text>
<text x="137.2" y="139.4" transform="rotate(-90 137.2 139.4)">5K1</text>
<text x="190.8" y="138.5">22uF</text>
<text x="64.5" y="148.9">GND</text>
<text x="100.8" y="146.2">10uF</text>
<text x="134.8" y="148.2" transform="rotate(-90 134.8 148.2)">R7</text>
<text x="137.2" y="148.2" transform="rotate(-90 137.2 148.2)">16K</text>
<text x="173.7" y="146.3">GND</text>
<text x="178.1" y="149.1">VCCIO</text>
<text x="188.3" y="149.1">VCCIO</text>
<text x="188.9" y="146.3">GND</text>
<text x="18.6" y="154.8">VCCIO</text>
<text x="98.8" y="152.7">GND</text>
<text x="134.3" y="154">GND</text>
<text x="180.8" y="158.8">100nF</text>
<text x="180.8" y="156.3">C46</text>
<text x="189.4" y="158.4" transform="rotate(-90 189.4 158.4)">R27</text>
<text x="191.8" y="158.4" transform="rotate(-90 191.8 158.4)">47K</text>
<text x="22.1" y="165.2">100nF</text>
<text x="22.1" y="162.7">C14</text>
<text x="28.4" y="165.2">100nF</text>
<text x="28.4" y="162.7">C15</text>
<text x="34.8" y="165.2">100nF</text>
<text x="34.8" y="162.7">C16</text>
<text x="41.1" y="165.2">100nF</text>
<text x="41.1" y="162.7">C17</text>
<text x="47.5" y="165.2">100nF</text>
<text x="47.5" y="162.7">C18</text>
<text x="53.8" y="165.2">100nF</text>
<text x="53.8" y="162.7">C19</text>
<text x="60.2" y="165.2">100nF</text>
<text x="60.2" y="162.7">C20</text>
<text x="66.5" y="165.2">100nF</text>
<text x="66.5" y="162.7">C21</text>
<text x="178.8" y="164.1">GND</text>
<text x="64.5" y="170.5">GND</text>
<text x="141.9" y="176.8">GND</text>
<text x="177" y="177.9">120pF</text>
<text x="177" y="175.4">C34</text>
<text x="175" y="183.2">GND</text>
</g>
<g font-size="1.2" fill="#800000">
<text x="73.4" y="109.3">U$2PWR</text>
<text x="82.1" y="171.6">XL216-512-TQ128</text>
<text x="183.2" y="192">POWER</text>
</g>
<g font-size="1.1" fill="#505050">
<text x="37.7" y="94.7">1</text>
<text x="37.7" y="95.9">2</text>
<text x="37.7" y="97.2">3</text>
<text x="37.7" y="98.5">4</text>
<text x="37.7" y="99.7">5</text>
<text x="156.7" y="99.2">6</text>
<text x="159.6" y="99.7">VBST</text>
<text x="168.2" y="99.7">VIN</text>
<text x="172.3" y="99.2">3</text>
<text x="156.7" y="103">2</text>
<text x="156.7" y="106.8">4</text>
<text x="159.6" y="103.6">SW</text>
<text x="159.6" y="107.4">VFB</text>
<text x="167.6" y="107.4">GND</text>
<text x="168.5" y="103.6">EN</text>
<text x="172.3" y="106.8">1</text>
<text x="172.3" y="103">5</text>
<text x="70.5" y="113.2">102</text>
<text x="74.5" y="113.7">PLL_AVDD_1</text>
<text x="87.8" y="112.4">VDD_1</text>
<text x="87.8" y="113.7">VDD_1</text>
<text x="93.6" y="111.9">9</text>
<text x="93.6" y="113.2">16</text>
<text x="87.8" y="115">VDD_1</text>
<text x="87.8" y="116.3">VDD_1</text>
<text x="87.8" y="117.5">VDD_1</text>
<text x="87.8" y="118.8">VDD_1</text>
<text x="93.6" y="114.4">17</text>
<text x="93.6" y="115.7">24</text>
<text x="93.6" y="117">38</text>
<text x="93.6" y="118.2">42</text>
<text x="93.6" y="119.5">47</text>
<text x="70.5" y="123.3">103</text>
<text x="74.5" y="123.9">PLL_AGND</text>
<text x="87.8" y="120.1">VDD_1</text>
<text x="87.8" y="121.3">VDD_1</text>
<text x="87.8" y="122.6">VDD_1</text>
<text x="87.8" y="123.9">VDD_1</text>
<text x="87.8" y="125.1">VDD_1</text>
<text x="93.6" y="120.8">55</text>
<text x="93.6" y="122">59</text>
<text x="93.6" y="123.3">72</text>
<text x="93.6" y="124.6">79</text>
<text x="93.6" y="125.9">80</text>
<text x="87.8" y="126.4">VDD_1</text>
<text x="87.8" y="127.7">VDD_1</text>
<text x="87.8" y="128.9">VDD_1</text>
<text x="87.8" y="130.2">VDD_1</text>
<text x="87.8" y="131.5">VDD_1</text>
<text x="93.6" y="127.1">86</text>
<text x="93.6" y="128.4">100</text>
<text x="93.6" y="129.7">101</text>
<text x="93.6" y="130.9">119</text>
<text x="87.8" y="132.8">VDD_1</text>
<text x="93.6" y="132.2">125</text>
<text x="156.7" y="137.3">2</text>
<text x="156.7" y="133.5">6</text>
<text x="159.6" y="137.8">SW</text>
<text x="159.6" y="134">VBST</text>
<text x="168.2" y="134">VIN</text>
<text x="168.5" y="137.8">EN</text>
<text x="172.3" y="133.5">3</text>
<text x="172.3" y="137.3">5</text>
<text x="85.5" y="141.6">VDDIOT_33</text>
<text x="85.5" y="142.9">VDDIOT_33</text>
<text x="93.6" y="141.1">109</text>
<text x="93.6" y="142.4">110</text>
<text x="156.7" y="141.1">4</text>
<text x="159.6" y="141.6">VFB</text>
<text x="167.6" y="141.6">GND</text>
<text x="172.3" y="141.1">1</text>
<text x="85.5" y="146.7">VDDIOL_33</text>
<text x="85.5" y="148">VDDIOL_33</text>
<text x="85.5" y="149.3">VDDIOL_33</text>
<text x="93.6" y="146.2">4</text>
<text x="93.6" y="147.4">13</text>
<text x="93.6" y="148.7">19</text>
<text x="93.6" y="150">29</text>
<text x="85.4" y="155.6">VDDIOR_33</text>
<text x="85.5" y="150.5">VDDIOL_33</text>
<text x="85.5" y="151.8">VDDIOL_33</text>
<text x="93.6" y="151.2">46</text>
<text x="93.6" y="155.1">48</text>
<text x="85.4" y="156.9">VDDIOR_33</text>
<text x="85.4" y="158.1">VDDIOR_33</text>
<text x="85.4" y="159.4">VDDIOR_33</text>
<text x="85.4" y="160.7">VDDIOR_33</text>
<text x="93.6" y="156.3">66</text>
<text x="93.6" y="157.6">77</text>
<text x="93.6" y="158.9">82</text>
<text x="93.6" y="160.1">91</text>
<text x="149.1" y="158.9">3</text>
<text x="152" y="159.4">MR</text>
<text x="167.7" y="159.4">VCC</text>
<text x="172.3" y="158.9">6</text>
<text x="70.1" y="167.7">PAD</text>
<text x="93.6" y="167.7">104</text>
<text x="149.1" y="165.2">5</text>
<text x="152" y="165.8">SENSE</text>
<text x="166.4" y="165.8">RESET</text>
<text x="172.3" y="165.2">1</text>
<text x="74.5" y="168.3">GND</text>
<text x="84.5" y="168.3">OTP_VCC_33</text>
<text x="149.1" y="171.6">2</text>
<text x="152" y="172.1">GND</text>
<text x="168.6" y="172.1">CT</text>
<text x="172.3" y="171.6">4</text>
</g>
<g font-size=".9" fill="#800000">
<text x="158.4" y="96.6">U$4</text>
<text x="178.5" y="101.7" transform="rotate(-90 178.5 101.7)">+</text>
<text x="127.7" y="106.8" transform="rotate(-90 127.7 106.8)">+</text>
<text x="163.9" y="110.4">TPS561208DDCR</text>
<text x="158.4" y="130.9">U$5</text>
<text x="189.9" y="136" transform="rotate(-90 189.9 136)">+</text>
<text x="127.7" y="141.1" transform="rotate(-90 127.7 141.1)">+</text>
<text x="163.9" y="144.7">TPS561208DDCR</text>
<text x="150.8" y="156.2">U$6</text>
<text x="163.3" y="175.2">TPS3808G33DBVR</text>
</g>
<g font-size=".6" fill="#800000">
<text x="122.6" y="95.4">IO</text>
<text x="66.6" y="103">INT</text>
<text x="97.1" y="108.1">INT</text>
<text x="122.5" y="128.4">INT</text>
<text x="20.9" y="133.5">INT</text>
<text x="97.2" y="137.3">IO</text>
<text x="21.1" y="155.1">IO</text>
<text x="179.8" y="150">IO</text>
<text x="189.9" y="150">IO</text>
</g>
<g font-size=".6" fill="#505050">
<text x="138.4" y="97.3">LQH43PN2R2M26L</text>
<text x="179.8" y="105.2">EEEFK1V220R</text>
<text x="129.1" y="110">EEEFK1470P</text>
<text x="138.4" y="131.6">LQH43PN2R2M26L</text>
<text x="191.2" y="139.5">EEEFK1V220R</text>
<text x="129.1" y="144.3">EEEFK1470P</text>
<text x="178.5" y="178.8">t(Delay) = 1.2ms</text>
</g>
</svg>
